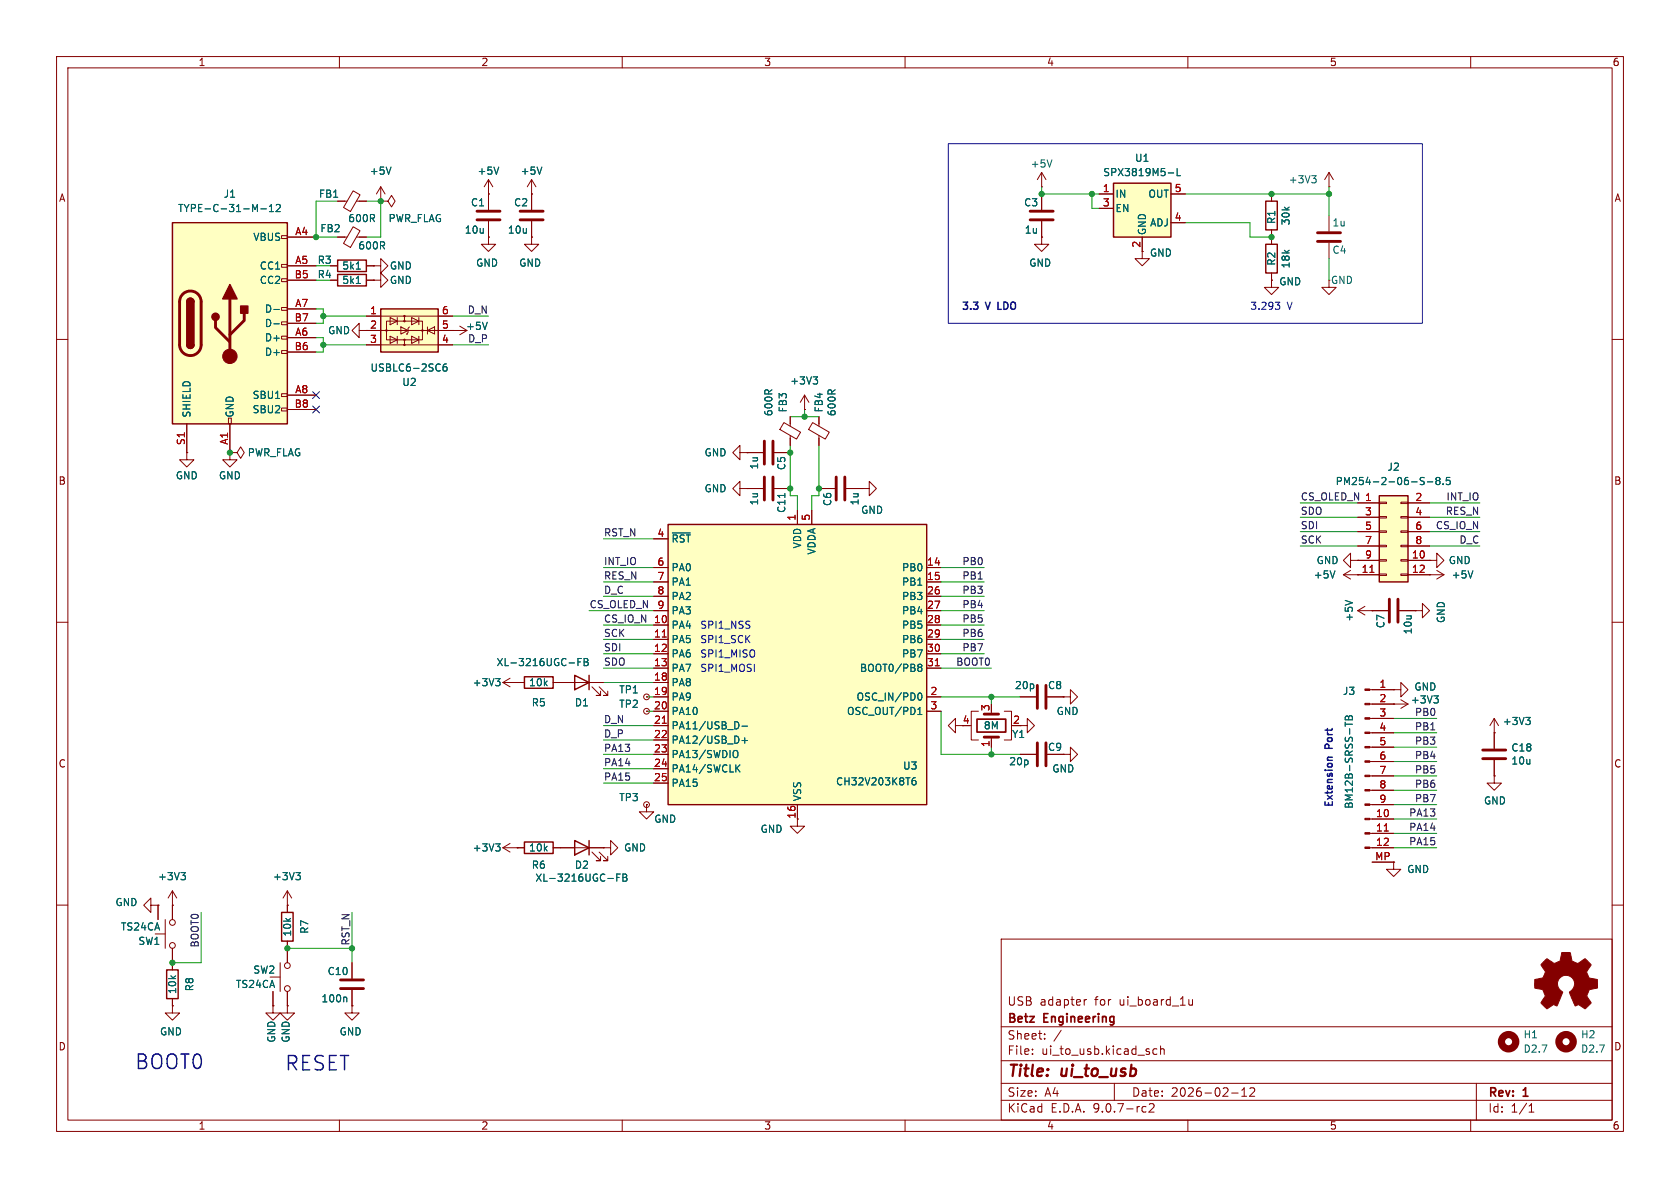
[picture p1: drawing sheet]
<svg xmlns="http://www.w3.org/2000/svg" width="297mm" height="210mm" viewBox="0 0 297 210" stroke-linecap="round" stroke-linejoin="round" font-family="sans-serif">
<g fill="none" stroke="#840000" stroke-width=".18">
<path d="M10 10h277v190h-277zM12 12h273v186h-273zM60 10v2M110 10v2M160 10v2M210 10v2M260 10v2M10 60h2M285 60h2M10 110h2M285 110h2M10 160h2"/>
<path d="M177 166h108v32h-108zM191.7 176.7v1M192.1 176.7l-.3 .1-.1 .2M210.8 176.7v1M210.8 177.6l-.2 .1-.4-.1M285 160h2M60 198v2M110 198v2M160 198v2M177 194.5h108M177 191.5h108M177 187.5h108"/>
<path d="M177 181.5h108M182.5 186.3v.1M182.5 185.5v.1M184.7 183.6v.1M184.7 182.8v.1M187.6 182.1l-1.3 2M197 191.5v3M202.2 195.6l.4 .1M202.6 196.5l-.4 .1M203.2 195.2l.5-.1 .3 .1v.3l-.9 1.1h.9M204.5 185.5l-.4-.1-.3 .3v.4l.2 .2h.5M205.2 185.5l.2-.1 .3 .1 .1 .9"/>
<path d="M205.2 184.9v1.5M210 198v2M217.7 193.2h1.2M219.5 193.8h.9M219.5 192.7l.5-.4v1.5M221 192.4l.5-.1 .2 .1 .1 .3-.9 1.1h.9M260 198v2M261 191.5v6.5M270.3 196.6h.9M270.3 195.5l.4-.4v1.5"/>
</g>
<path d="M118.1 92.7h45.7v49.5h-45.7z" fill="#ffffc2"/>
<path d="M59.7 48.5h5.1v2h-5.1zM59.7 46h5.1v2h-5.1zM118.1 92.7h45.7v49.5h-45.7z" fill="none" stroke="#840000" stroke-width=".25"/>
<g fill="none" stroke="#840000" stroke-width=".18">
<path d="M59.7 35.6h1.6M62.4 33.7l1.3 .7-1.7 3-1.3-.7zM63 35.6h1.8M67.3 35.6h.1M67.3 35.6h1.3l.6-1.1 .6 1.1-.6 1-.6-1M67.3 33l-.8 1.3M67.3 33l.8 1.3M67.3 33v2.6M58.4 49.5h1.3M58.4 47h1.3M59.7 41.9h1.6M62.4 40.1l1.3 .7-1.7 2.9-1.3-.7z"/>
<path d="M63 41.9h1.8M64.8 49.5h1.2M64.8 47h1.2M66 47h1.3v-1.3l1.3 1.3-1.3 1.3v-1.3M66 47h.1M66 49.5h1.3v-1.2l1.3 1.2-1.3 1.3v-1.3M66 49.5h.1M138.6 74.7l2.9 1.7-.7 1.2-2.9-1.7zM139.7 73.7v1.6M139.7 77v1.7M142.2 72.4h.1M142.2 69.9l-.7 1.2"/>
<path d="M142.2 69.9l.8 1.2M142.2 69.9v2.5M143.7 74.7l2.9 1.7-.7 1.2-2.9-1.7zM144.8 73.7v1.6M144.8 77v1.7M115.6 95.3h2.5M132.1 80h2.8M136.9 80h2.8M141 90.2v2.5M143.5 90.2v2.5M144.8 86.4h2.8M149.6 86.4h2.8"/>
<path d="M152.4 86.4h1.3v-1.3l1.2 1.3-1.2 1.2v-1.2M152.4 86.4h.1M115.6 100.3h2.5M115.6 102.9h2.5M115.6 105.4h2.5M115.6 108h2.5M115.6 110.5h2.5M115.6 113h2.5M115.6 115.6h2.5M115.6 118.1h2.5M163.8 100.3h2.6M163.8 102.9h2.6"/>
<path d="M163.8 105.4h2.6M163.8 108h2.6M163.8 110.5h2.6M163.8 113h2.6M163.8 115.6h2.6M163.8 118.1h2.6M115.6 120.7h2.5M115.6 123.2h2.5M115.6 125.7h2.5M115.6 128.3h2.5M115.6 130.8h2.5M115.6 133.4h2.5"/>
<path d="M115.6 135.9h2.5M115.6 138.4h2.5M163.8 123.2h2.6M163.8 125.7h2.6M168.9 128.3v1.2l-1.3-1.2 1.3-1.3v1.3h1.3M171.4 128.3h.3M173 125.7h-1.3v5.1h1.3M175.3 130.3v1.8M177.5 125.7h1.3v5.1h-1.3M141 142.2v3.9h1.2l-1.2 1.2-1.3-1.2h1.3"/>
</g>
<g fill="none" stroke="#006464" stroke-width=".18">
<path d="M69.1 29.5l-.4 1.3M63 50.1h.7M63 47.6h.7M143.8 66.6h.7l-.4 .5M144.3 67.1l.2 .2v.3l-.2 .3M118.8 94.2h3.2M162.3 117.7l.2 .3M162.3 117.7l.2-.3 .4 .1 .1 .2-.3 .3M162.5 118h.2M162.5 118l-.2 .2M162.7 118l.3 .2-.1 .4-.4 .1-.2-.3M129.9 132.7a.43 .43 0 0 1 .6 .4v.4a.43 .43 0 0 1-.6 .4"/>
<path d="M130.3 135.7l.5 .8M130.4 127.6l.2 .5-.2 .7M130.8 135.2l-.7 .7M131.2 128.4h.9M131.2 130.9h.9M131.7 130.4v1M161.8 137.5h-.3a.86 .86 0 0 0 0 1.3l.4-.2 .1-.4-.3-.2h-.2l-.3 .2M162.3 126.3h.7M162.4 122.6l.2-.1a.68 .68 0 0 1 .4 .6 .68 .68 0 0 1-.4 .7l-.2-.2M162.4 125.3l.2-.3v1.3"/>
</g>
<path d="M117.1 112.6h.7M165.3 117.7h.8M117.1 127.9h.7" fill="none" stroke="#a90000" stroke-width=".18"/>
<path d="M135.1 78v4M136.7 78v4M147.8 84.3v4.1M149.4 84.3v4.1M174 130.3h2.5M174 126.2h2.5" fill="none" stroke="#840000" stroke-width=".51"/>
<path d="M172.7 127.1h5.1v2.3h-5.1z" fill="none" stroke="#840000" stroke-width=".3"/>
<path d="M67.3 54.6h10.2v7.6h-10.2z" fill="#ffffc2"/>
<g fill="none" stroke="#840000" stroke-width=".18">
<path d="M86.4 34.3h.1M86.4 31.8v5.3M86.4 39.1v2.8M86.4 31.8l-.8 1.2M86.4 31.8l.7 1.2M94 34.3h.1M94 31.8v5.3M94 39.1v2.8M94 31.8l-.8 1.2M94 31.8l.7 1.2M184.1 33h.1M184.1 30.5v2.5"/>
<path d="M184.1 34.3v2.8M184.1 39.1v2.8M184.1 30.5l-.7 1.3M184.1 30.5l.8 1.3M224.8 34.3v1.3M234.9 33h.1M234.9 30.5v2.5M234.9 38.1v2.8M234.9 30.5l-.7 1.3M234.9 30.5l.8 1.3M63.5 58.4v-1.2l-1.3 1.2 1.3 1.3v-1.3h4.8M64.8 55.9h15.2"/>
<path d="M68.3 56.8h6.4v3.3h-6.4zM69 56.1l1.2 .7-1.2 .6zM69 59.4l1.2 .7-1.2 .6zM70.2 56.1v1.3M70.2 59.4v1.3M70.9 57.8l1.2 .6-1.2 .7zM71.5 55.9v.9M71.9 59.1h.1M72.4 57.8l-.3 .2v.8l-.2 .3M72.8 56.1l1.2 .7-1.2 .6zM72.8 59.4l1.2 .7-1.2 .6zM74 56.1v1.3"/>
<path d="M74 59.4v1.3M74.7 58.4h7.8M75.6 58.4l1.2-.6v1.3zM75.6 57.8v1.3M80 58.4h.1M81.3 57.7l1.2 .7M82.5 58.4l-1.2 .8M86.4 41.9v1.3h1.2l-1.2 1.3-1.3-1.3h1.3M86.4 41.9h.1M94 41.9v1.3h1.2l-1.2 1.3-1.3-1.3h1.3M94 41.9h.1M184.1 41.9v1.3h1.3l-1.3 1.3-1.2-1.3h1.2"/>
<path d="M184.1 41.9h.1M201.9 44.5v1.2h1.3l-1.3 1.3-1.2-1.3h1.2M224.8 49.5v1.3h1.3l-1.3 1.3-1.3-1.3h1.3M224.8 49.5h.1M224.8 40.6v2.6M224.8 48.3v1.2M234.9 49.5v1.3h1.3l-1.3 1.3-1.2-1.3h1.2M234.9 42.9v2.8M64.8 61h15.2M71.5 60.1v.7M130.8 80v-1.3l-1.3 1.3 1.3 1.3v-1.3h1.3M130.8 86.4v-1.3l-1.3 1.3 1.3 1.2v-1.2h1.3"/>
<path d="M132.1 80h.1M132.1 86.4h.1M90.2 119.9l-1.3 .8M88.9 120.7h3.8M88.9 120.7l1.3 .7M91.4 120.7h.1M97.8 120.7h8.9M104.6 121.4l1.6 1.5h-.8h.8v-.7M105.9 121.4l1.5 1.5h-.7h.7v-.7M114.3 123.2h.1M114.3 125.7h.1M180.3 123.2h2.8"/>
<path d="M185.2 123.2h2.8M264.2 137.2v1.2h1.2l-1.2 1.3-1.3-1.3h1.3M264.2 137.2h.1M264.2 129.5h.1M264.2 127v5.3M264.2 134.4v2.8M264.2 127l-.8 1.3M264.2 127l.7 1.3"/>
<circle cx="68.3" cy="58.4" r=".13"/>
<circle cx="71.5" cy="55.9" r=".13"/>
<circle cx="71.5" cy="56.8" r=".13"/>
<circle cx="74.7" cy="58.4" r=".13"/>
<circle cx="71.5" cy="61" r=".13"/>
<circle cx="71.5" cy="60.1" r=".13"/>
<circle cx="114.3" cy="125.7" r=".51"/>
<circle cx="114.3" cy="123.2" r=".51"/>
</g>
<g fill="#840000" stroke="#840000" stroke-width=".18">
<path d="M68.3 58.4h6.4z"/>
<path d="M272.9 170l.6-.5 .9 .6a.62 .62 0 0 0 1 0l.2-.1a1.62 1.62 0 0 0 .4-1.4l.1-.2h1.5l.2 .8a.74 .74 0 0 0 .6 .9l.5 .2 1.3-.8 1.1 1-.4 .7a.75 .75 0 0 0-.2 1.2l.2 .5 1.5 .3v1.5l-1.4 .2-.1 .2a1.23 1.23 0 0 0-.3 1.2l.7 1-.1 .1-1 .9-.8-.5a.54 .54 0 0 0-.9 0l-1-2.3a2.33 2.33 0 0 0 .8-2 1.54 1.54 0 0 0-2.5-.7 1.54 1.54 0 0 0 .5 2.6l-1.1 2.4a.69 .69 0 0 0-1.1 .2l-.6 .3-1.1-1 .8-1.2-.2-.6a.71 .71 0 0 0-.9-.7l-.8-.2v-1.4l.5-.1a1.11 1.11 0 0 0 1.2-.7 .72 .72 0 0 0-.2-1.2l-.4-.7z"/>
</g>
<path d="M223.8 35.6h2v5h-2zM67.3 54.6h10.2v7.6h-10.2zM223.8 43.2h2v5.1h-2zM92.7 119.6h5.1v2.1h-5.1zM101.6 119.4l2.5 1.3-2.5 1.2zM104.1 119.4v2.5" fill="none" stroke="#840000" stroke-width=".25"/>
<g fill="none" stroke="#006464" stroke-width=".18">
<path d="M88.2 29.5l-.4 1.3M95.8 29.5l-.4 1.3M186 28.3l-.5 1.2M231.9 31.1h.8l-.4 .4M232.4 31.5l.3 .3v.3l-.3 .2M86.1 57l-.4 1.2M78.9 64.3l-.3 .1a.86 .86 0 0 0 0 1.2l.4-.1v-.4l-.2-.3h-.2l-.3 .3M87.6 120h.8l-.4 .4M102.2 117h.4M102.8 116.4h-.6v1.3M103.3 117h.4M103.3 116.4h.4l.2 .2-.2 .4 .2 .1 .1 .3-.2 .3h-.5z"/>
<path d="M88.2 120.4l.2 .3v.3l-.2 .2M269.7 126.8h.8l-.4 .5M270.3 127.3l.2 .2v.3l-.2 .3"/>
</g>
<path d="M84.3 38.9h4.1M84.3 37.3h4.1M91.9 38.9h4.1M91.9 37.3h4.1M182.1 38.9h4.1M182.1 37.3h4.1M232.9 41.1h4.1M232.9 42.7h4.1M183.4 121.2v4M184.9 121.2v4M262.1 132.6h4.1M262.1 134.1h4.1" fill="none" stroke="#840000" stroke-width=".51"/>
<g fill="none" stroke="#840000" stroke-width="1.3">
<circle cx="266.7" cy="184.1" r="1.27"/>
<circle cx="276.9" cy="184.1" r="1.27"/>
</g>
<path d="M196.8 32.4h10.2v9.5h-10.2z" fill="#ffffc2"/>
<path d="M196.8 32.4h10.2v9.5h-10.2z" fill="none" stroke="#840000" stroke-width=".25"/>
<g fill="none" stroke="#840000" stroke-width=".18">
<path d="M194.3 34.3h2.5M194.3 36.8h2.5M207 34.3h2.5M207 39.4h2.5M201.9 41.9v2.6M132.1 86.4h2.8M136.9 86.4h2.8M238.8 99.1v-1.3l-1.3 1.3 1.3 1.2v-1.2h1.2M240 99.1h.1M252.7 99.1h1.3v-1.3l1.3 1.3-1.3 1.2v-1.2M252.7 99.1h.1M237.5 101.6h2.5"/>
<path d="M237.5 101.6l1.3 .8M238.8 100.8l-1.3 .8M240 101.6h.1M240 108h5.4M240 108l1.3 .7M241.3 107.2l-1.3 .8M242.6 108h.1M247.4 108h2.8M250.2 108h1.3v-1.3l1.2 1.3-1.2 1.2v-1.2M250.2 108h.1M252.7 101.6h.1M252.7 101.6h2.6"/>
<path d="M254 100.8l1.3 .8M255.3 101.6l-1.3 .8M180.3 128.3h1.3v1.2l1.3-1.2-1.3-1.3v1.3M180.3 133.4h2.8M188 133.4h1.2v1.2l1.3-1.2-1.3-1.3v1.3M188 123.2h1.2v1.3l1.3-1.3-1.3-1.3v1.3M188 123.2h.1M242.2 121.9h4.2M242.2 124.5h6.7M242.2 127h4.2M242.2 129.5h4.2M242.2 132.1h4.2"/>
<path d="M242.2 134.6h4.2M242.2 137.2h4.2M242.2 139.7h4.2M246.4 121.9h1.2v1.3l1.3-1.3-1.3-1.2v1.2M246.4 121.9h.1M246.4 124.5h.1M247.6 123.7l1.3 .8M248.9 124.5l-1.3 .7M242.2 142.2h4.2M242.2 144.8h4.2M242.2 147.3h4.2M242.2 149.9h4.2"/>
<path d="M242.6 152.4h3.8"/>
</g>
<path d="M206.5 30.6h1M208.1 29.8v1.3h.6M138.8 87.2v.7M236 100.9l-.4 1.3M237.8 106.1l1.3 .5M260.4 100.9l-.4 1.3M237.8 127.7v.7M237.8 128h1.3M237.9 126.7l.3-.1 .2 .2 .1-.2 .3-.1 .3 .3v.4h-1.3zM238.4 126.8v.4M253.5 123h.8l-.5 .5M254 123.5l.3 .2v.3l-.3 .3" fill="none" stroke="#006464" stroke-width=".18"/>
<path d="M135.1 84.3v4.1M136.7 84.3v4.1M245.6 105.9v4.1M247.1 105.9v4.1M183.4 131.3v4.1M184.9 131.3v4.1" fill="none" stroke="#840000" stroke-width=".51"/>
<g fill="#840000" stroke="#840000" stroke-width=".18">
<path d="M241.3 121.8h.9v.2h-.9z"/>
<path d="M241.3 124.3h.9v.3h-.9z"/>
<path d="M241.3 126.9h.9v.2h-.9z"/>
<path d="M241.3 129.4h.9v.3h-.9z"/>
<path d="M241.3 132h.9v.2h-.9z"/>
<path d="M241.3 134.5h.9v.2h-.9z"/>
<path d="M241.3 137h.9v.3h-.9z"/>
<path d="M241.3 139.6h.9v.2h-.9z"/>
<path d="M241.3 142.1h.9v.3h-.9z"/>
<path d="M241.3 144.7h.9v.2h-.9z"/>
<path d="M241.3 147.2h.9v.2h-.9z"/>
<path d="M241.3 149.7h.9v.3h-.9z"/>
</g>
<path d="M244.7 146.9h.7" fill="none" stroke="#a90000" stroke-width=".18"/>
<path d="M243.8 87.6h5.1v15.3h-5.1z" fill="#ffffc2"/>
<path d="M243.8 87.6h5.1v15.3h-5.1z" fill="none" stroke="#840000" stroke-width=".25"/>
<g fill="none" stroke="#840000" stroke-width=".18">
<path d="M40.6 80h1.3l.6-1 .7 1-.7 1-.6-1M40.6 80h.1M240 88.9h3.8M240 91.4h3.8M240 94h3.8M240 96.5h3.8M240 99.1h3.8M243.8 88.8h1.3v.2h-1.3zM243.8 91.3h1.3v.3h-1.3zM243.8 93.9h1.3v.2h-1.3zM243.8 96.4h1.3v.2h-1.3zM243.8 98.9h1.3v.3h-1.3z"/>
<path d="M247.6 88.8h1.3v.2h-1.3zM247.6 91.3h1.3v.3h-1.3zM247.6 93.9h1.3v.2h-1.3zM247.6 96.4h1.3v.2h-1.3zM247.6 98.9h1.3v.3h-1.3zM248.9 88.9h3.8M248.9 91.4h3.8M248.9 94h3.8M248.9 96.5h3.8M248.9 99.1h3.8M240 101.6h3.8M243.8 101.5h1.3v.2h-1.3z"/>
<path d="M247.6 101.5h1.3v.2h-1.3zM248.9 101.6h3.8M88.9 149.9l1.3 .7M88.9 149.9h2.5M90.2 149.1l-1.3 .8M91.4 149.9h.1M246.4 152.4v1.3h-1.3l1.3 1.2 1.2-1.2h-1.2M246.4 152.4h.1M48.3 177.8v1.3h1.2l-1.2 1.2-1.3-1.2h1.3M48.3 177.8h.1M50.8 177.8v1.3h1.3l-1.3 1.2-1.3-1.2h1.3M50.8 177.8h.1"/>
<path d="M62.2 177.8v1.3h1.3l-1.3 1.2-1.2-1.2h1.2M62.2 177.8h.1M62.2 170.2v2.8M62.2 175v2.8"/>
</g>
<path d="M242.2 101.2h.7" fill="none" stroke="#a90000" stroke-width=".18"/>
<path d="M251.1 84.8l.7 .5-.2 .4-.5-.1M251.8 84.5l-.5-.1-.2 .2M252.3 85.2h1M254.1 84.9l-.3 .3 .1 .3 .2 .2 .4-.1 .1-.2v-.2l-.3-.3M254.1 84.9l-.3-.2 .3-.3h.2l.3 .2-.3 .3M254.1 84.9h.2M255.1 85.5v.2M256.3 84.4h-.6v.6l.1-.1h.5l.1 .2-.1 .4-.2 .2-.4-.2M87.6 149.2h.8l-.4 .5M88.2 149.7l.2 .2v.3l-.2 .2M61.1 176.3l.2 .1v.7" fill="none" stroke="#006464" stroke-width=".18"/>
<path d="M60.2 174.8h4.1M60.2 173.2h4.1" fill="none" stroke="#840000" stroke-width=".51"/>
<path d="M30.5 39.4h20.3v35.5h-20.3z" fill="#ffffc2"/>
<g fill="none" stroke="#840000" stroke-width=".18">
<path d="M59.7 35.6h1.3M63.5 35.6h1.3M67.3 35.6h.1M86.4 34.3h.1M86.4 34.3v2.8M86.4 39.1v2.8M94 34.3h.1M94 34.3v2.8M94 39.1v2.8M184.1 34.3v2.8M184.1 39.1v2.8M194.3 34.3h2.5"/>
<path d="M194.3 36.8h2.5M207 34.3h2.5M207 39.4h2.5M224.8 34.3v1.3M49.8 41.7h1v.5h-1zM49.8 46.7h1v.5h-1zM49.8 49.3h1v.5h-1zM49.8 54.4h1v.5h-1zM49.8 56.9h1v.5h-1zM49.8 59.4h1v.5h-1zM50.8 41.9h5.1M50.8 47h5.1"/>
<path d="M50.8 49.5h5.1M50.8 54.6h5.1M50.8 57.2h5.1M50.8 59.7h5.1M58.4 47h1.3M58.4 49.5h1.3M59.7 41.9h1.3M63.5 41.9h1.3M64.8 47h1.2M64.8 49.5h1.2M64.8 55.9h2.5M64.8 58.4h2.5"/>
<path d="M66 49.5h.1M66 47h.1M77.5 55.9h2.5M77.5 58.4h2.5M80 58.4h.1M86.4 41.9h.1M94 41.9h.1M184.1 41.9h.1M201.9 41.9v2.6M224.8 49.5h.1M224.8 40.6v2.6M224.8 48.3v1.2"/>
<path d="M33 74.9v5.1M40.4 73.9h.5v1h-.5zM40.6 74.9v5.1M49.8 62h1v.5h-1zM49.8 69.6h1v.5h-1zM49.8 72.1h1v.5h-1zM50.8 62.2h5.1M50.8 69.9h5.1M50.8 72.4h5.1M64.8 61h2.5M77.5 61h2.5M139.7 73.7v1.2"/>
<path d="M139.7 77.5v1.2M142.2 72.4h.1M144.8 73.7v1.2M144.8 77.5v1.2M33 80v1.3h1.3l-1.3 1.3-1.3-1.3h1.3M33 80h.1M40.6 80v1.3h1.3l-1.3 1.3-1.2-1.3h1.2M40.6 80h.1M115.6 95.3h2.5M132.1 80h.1M132.1 86.4h.1M132.1 86.4h2.8"/>
<path d="M132.1 80h2.8M136.9 86.4h2.8M136.9 80h2.8M141 90.2v2.5M143.5 90.2v2.5M144.8 86.4h2.8M149.6 86.4h2.8M152.4 86.4h.1M240 99.1h.1M240 88.9h3.8M240 91.4h3.8M240 94h3.8"/>
<path d="M240 96.5h3.8M240 99.1h3.8M248.9 88.9h3.8M248.9 91.4h3.8M248.9 94h3.8M248.9 96.5h3.8M248.9 99.1h3.8M252.7 99.1h.1M115.6 100.3h2.5M115.6 102.9h2.5M115.6 105.4h2.5M115.6 108h2.5"/>
<path d="M115.6 110.5h2.5M115.6 113h2.5M115.6 115.6h2.5M115.6 118.1h2.5M163.8 100.3h2.6M163.8 102.9h2.6M163.8 105.4h2.6M163.8 108h2.6M163.8 110.5h2.6M163.8 113h2.6M163.8 115.6h2.6M163.8 118.1h2.6"/>
<path d="M240 101.6h.1M240 101.6h3.8M242.6 108h.1M242.6 108h2.8M247.4 108h2.8M248.9 101.6h3.8M250.2 108h.1M252.7 101.6h.1M91.4 120.7h.1M91.4 120.7h1.3M97.8 120.7h3.8M104.1 120.7h2.6"/>
<path d="M114.3 123.2h.1M114.3 125.7h.1M115.6 120.7h2.5M115.6 123.2h2.5M115.6 125.7h2.5M115.6 128.3h2.5M115.6 130.8h2.5M115.6 133.4h2.5M115.6 135.9h2.5M115.6 138.4h2.5M163.8 123.2h2.6M163.8 125.7h2.6"/>
<path d="M175.3 130.8v1.3M180.3 123.2h2.8M180.3 133.4h2.8M185.2 123.2h2.8M188 123.2h.1M242.6 121.9h3.8M242.6 124.5h3.8M242.6 127h3.8M242.6 129.5h3.8M242.6 132.1h3.8M242.6 134.6h3.8M242.6 137.2h3.8"/>
<path d="M242.6 139.7h3.8M246.4 121.9h.1M246.4 124.5h.1M264.2 129.5h.1M264.2 137.2h.1M264.2 129.5v2.8M264.2 134.4v2.8M30.5 157.5l-.8 1.3M30.5 157.5l.7 1.3M30.5 157.5v5.1M50.8 157.5v3.8M50.8 157.5l-.8 1.3"/>
<path d="M50.8 157.5l.8 1.3M91.4 149.9h.1M91.4 149.9h1.3M97.8 149.9h8.9M104.6 150.6l1.6 1.5h-.8h.8v-.7M105.9 150.6l1.5 1.5h-.7h.7v-.7M106.7 149.9h1.2v1.2l1.3-1.2-1.3-1.3v1.3M106.7 149.9h.1M114.3 142.2v1.3h-1.3l1.3 1.3 1.3-1.3h-1.3M114.3 142.2h.1M141 142.2v2.6M242.6 149.9h3.8"/>
<path d="M242.6 142.2h3.8M242.6 144.8h3.8M242.6 147.3h3.8M242.6 152.4h3.8M246.4 152.4h.1M26.7 160v-1.2l-1.3 1.2 1.3 1.3v-1.3h1.2M27.4 165.1h1.8M27.9 160h.1M27.9 160v2.6M29.2 162.6v5M30.5 160h.1M30.5 177.8v1.3h1.2l-1.2 1.2-1.3-1.2h1.3"/>
<path d="M30.5 177.8h.1M30.5 167.6v3.9M30.5 176.5v1.3M47.8 172.7h1.7M48.3 177.8h.1M48.3 175.3v2.5M49.5 170.2v5.1M50.8 160h.1M50.8 177.8h.1M50.8 166.4v3.8M50.8 175.3v2.5M62.2 177.8h.1"/>
<path d="M62.2 170.2v2.8M62.2 175v2.8"/>
<circle cx="114.3" cy="142.2" r=".51"/>
<circle cx="30.5" cy="163.1" r=".51"/>
<circle cx="30.5" cy="167.1" r=".51"/>
<circle cx="50.8" cy="170.7" r=".51"/>
<circle cx="50.8" cy="174.8" r=".51"/>
</g>
<path d="M30.5 39.4h20.3v35.5h-20.3zM33 53.3a.64 .64 0 0 1 .7-.6 .64 .64 0 0 1 .6 .6M33 61a.64 .64 0 0 0 .7 .6 .64 .64 0 0 0 .6-.6M92.7 148.8h5.1v2.1h-5.1zM101.6 148.6l2.5 1.3-2.5 1.2zM104.1 148.6v2.5M29.5 171.5h2v5h-2zM49.8 161.3h2v5.1h-2z" fill="none" stroke="#840000" stroke-width=".25"/>
<path d="M32.3 52a1.9 1.9 0 0 1 2.1-.4 1.9 1.9 0 0 1 1.2 1.7v7.7a1.91 1.91 0 0 1-1.9 1.9 1.91 1.91 0 0 1-2-1.9l.1-7.8 .1-.6zM38.1 56.6v1.3l2.5 2.6M40.6 52.8v10.2M43.2 55.4v1.2l-2.6 2.6" fill="none" stroke="#840000" stroke-width=".51"/>
<g fill="#840000" stroke="#840000" stroke-width=".25">
<path d="M33 53.3h1.3v7.7h-1.3z"/>
<path d="M33.2 52.9a.64 .64 0 0 1 .7-.1 .64 .64 0 0 1 .4 .5h-1.3z"/>
<path d="M33 61h1.3a.64 .64 0 0 1-.6 .6 .64 .64 0 0 1-.7-.6z"/>
<path d="M40.6 50.3l1.3 2.5h-2.5z"/>
<path d="M42.5 54.1h1.3v1.3h-1.3z"/>
<circle cx="38.1" cy="56" r=".63"/>
</g>
<circle cx="40.6" cy="63" r="1.27" fill="#840000" stroke="#840000" stroke-width=".18"/>
<g fill="none" stroke="#006464" stroke-width=".18">
<path d="M46.1 36.9h1M47.6 37.4h.8M47.6 36.5l.4-.4v1.3M48.8 36.3l.5-.2 .3 .4-.8 .9h.8M69.1 29.5l-.4 1.3M88.2 29.5l-.4 1.3M95.8 29.5l-.4 1.3M206.5 30.6h1M208.1 29.8v1.3h.6M48.4 54.7h1M48.4 57.2h1M63 50.1h.7"/>
<path d="M63 47.6h.7M86.1 57l-.4 1.2M78.9 64.3l-.3 .1a.86 .86 0 0 0 0 1.2l.4-.1v-.4l-.2-.3h-.2l-.3 .3M143.8 66.6h.7l-.4 .5M144.3 67.1l.2 .2v.3l-.2 .3M118.8 94.2h3.2M138.8 87.2v.7M251.1 84.8l.7 .5-.2 .4-.5-.1M251.8 84.5l-.5-.1-.2 .2M252.3 85.2h1M254.1 84.9l-.3 .3 .1 .3 .2 .2 .4-.1 .1-.2v-.2l-.3-.3M254.1 84.9l-.3-.2 .3-.3h.2l.3 .2-.3 .3"/>
<path d="M254.1 84.9h.2M255.1 85.5v.2M256.3 84.4h-.6v.6l.1-.1h.5l.1 .2-.1 .4-.2 .2-.4-.2M87.6 120h.8l-.4 .4M102.2 117h.4M102.8 116.4h-.6v1.3M103.3 117h.4M103.3 116.4h.4l.2 .2-.2 .4 .2 .1 .1 .3-.2 .3h-.5zM162.3 117.7l.2 .3M162.3 117.7l.2-.3 .4 .1 .1 .2-.3 .3M162.5 118h.2M162.5 118l-.2 .2"/>
<path d="M162.7 118l.3 .2-.1 .4-.4 .1-.2-.3M236 100.9l-.4 1.3M237.8 106.1l1.3 .5M260.4 100.9l-.4 1.3M88.2 120.4l.2 .3v.3l-.2 .2M129.9 132.7a.43 .43 0 0 1 .6 .4v.4a.43 .43 0 0 1-.6 .4M130.3 135.7l.5 .8M130.4 127.6l.2 .5-.2 .7M130.8 135.2l-.7 .7M131.2 128.4h.9M131.2 130.9h.9M131.7 130.4v1"/>
<path d="M161.8 137.5h-.3a.86 .86 0 0 0 0 1.3l.4-.2 .1-.4-.3-.2h-.2l-.3 .2M162.3 126.3h.7M162.4 122.6l.2-.1a.68 .68 0 0 1 .4 .6 .68 .68 0 0 1-.4 .7l-.2-.2M162.4 125.3l.2-.3v1.3M237.8 127.7v.7M237.8 128h1.3M237.9 126.7l.3-.1 .2 .2 .1-.2 .3-.1 .3 .3v.4h-1.3zM238.4 126.8v.4M253.5 123h.8l-.5 .5M254 123.5l.3 .2v.3l-.3 .3M269.7 126.8h.8l-.4 .5M270.3 127.3l.2 .2v.3l-.2 .3"/>
<path d="M32 154.2h.8l-.4 .5M32.5 154.7l.3 .3v.3l-.3 .2M52.3 154.2h.8l-.4 .5M52.9 154.7l.2 .3v.3l-.2 .2M87.6 149.2h.8l-.4 .5M88.2 149.7l.2 .2v.3l-.2 .2M109 155.1h.5M109.6 154.5h-.6v1.3M110.1 155.1h.5M110.1 154.5h.5l.2 .2-.2 .4 .2 .1 .1 .3-.3 .3h-.5zM61.1 176.3l.2 .1v.7"/>
</g>
<g fill="none" stroke="#009600" stroke-width=".18">
<path d="M59.7 35.6h-3.8v6.3h3.8M64.8 35.6h2.5v6.3h-2.5M184.1 33v1.3h10.2M193 34.3v2.5h1.3M209.5 39.4h11.5v2.5h3.8M209.5 34.3h25.4M234.9 33v5.1M55.9 59.7h1.2v2.5h-1.2M55.9 54.6h1.2v2.6h-1.2M57.1 55.9h7.7M80 55.9h6.4M234.9 45.7v3.8"/>
<path d="M57.1 61h7.7M80 61h6.4M139.7 78.7v8.9h1.3v2.6M139.7 73.7h5.1M142.2 72.4v1.3M144.8 78.7v8.9h-1.3v2.6M106.7 95.3h8.9M229.9 94h10.1M229.9 88.9h10.1M229.9 96.5h10.1M229.9 91.4h10.1M252.7 94h8.9"/>
<path d="M252.7 88.9h8.9M252.7 96.5h8.9M252.7 91.4h8.9M104.1 108h11.5M106.7 115.6h8.9M106.7 113h8.9M106.7 110.5h8.9M106.7 118.1h8.9M106.7 102.9h8.9M106.7 105.4h8.9M106.7 100.3h8.9M166.4 108h7.6"/>
<path d="M166.4 115.6h7.6M166.4 113h7.6M166.4 110.5h7.6M166.4 118.1h8.9M166.4 102.9h7.6M166.4 105.4h7.6M166.4 100.3h7.6M106.7 133.4h8.9M106.7 135.9h8.9M106.7 138.4h8.9M106.7 130.8h8.9M106.7 128.3h8.9"/>
<path d="M106.7 120.7h8.9M114.3 125.7h1.3M114.3 123.2h1.3M166.4 125.7v7.7h13.9M166.4 123.2h13.9M175.3 123.2v1.3M175.3 132.1v1.3M246.4 129.5h7.6M246.4 132.1h7.6M246.4 127h7.6M246.4 137.2h7.6M246.4 139.7h7.6"/>
<path d="M246.4 134.6h7.6M246.4 147.3h7.6M246.4 149.9h7.6M246.4 142.2h7.6M246.4 144.8h7.6M35.6 161.3v8.9h-5.1M50.8 167.6h11.4M62.2 161.3v8.9"/>
</g>
<path d="M55.3 69.2l1.2 1.3M55.3 71.8l1.2 1.2M56.5 69.2l-1.2 1.3M56.5 71.8l-1.2 1.2" fill="none" stroke="#000084" stroke-width=".18"/>
<path d="M176.4 53.4v1.3h.6M235.5 133.9h-.6l-.2 .1" fill="none" stroke="#0000c2" stroke-width=".25"/>
<path d="M167.6 25.4h83.9v31.8h-83.9zM225.5 53.4h.7l-.4 .5 .4 .1v.4l-.2 .3h-.4" fill="none" stroke="#0000c2" stroke-width=".18"/>
<path d="M117.1 112.6h.7M165.3 117.7h.8M242.2 101.2h.7M117.1 127.9h.7M244.7 146.9h.7" fill="none" stroke="#a90000" stroke-width=".18"/>
<g fill="#009600" stroke="#009600" stroke-width=".18">
<circle cx="30.5" cy="170.2" r=".46"/>
<circle cx="50.8" cy="167.6" r=".46"/>
<circle cx="62.2" cy="167.6" r=".46"/>
<circle cx="57.1" cy="61" r=".46"/>
<circle cx="55.9" cy="41.9" r=".46"/>
<circle cx="40.6" cy="80" r=".46"/>
<circle cx="57.1" cy="55.9" r=".46"/>
<circle cx="67.3" cy="35.6" r=".46"/>
<circle cx="139.7" cy="80" r=".46"/>
<circle cx="175.3" cy="123.2" r=".46"/>
<circle cx="142.2" cy="73.7" r=".46"/>
<circle cx="139.7" cy="86.4" r=".46"/>
<circle cx="144.8" cy="86.4" r=".46"/>
<circle cx="175.3" cy="133.4" r=".46"/>
<circle cx="224.8" cy="41.9" r=".46"/>
<circle cx="193" cy="34.3" r=".46"/>
<circle cx="184.1" cy="34.3" r=".46"/>
<circle cx="224.8" cy="34.3" r=".46"/>
<circle cx="234.9" cy="34.3" r=".46"/>
</g>
<g font-size="3.5" fill="#0000c2">
<text x="23.7" y="189.4">BOOT0</text>
<text x="50.3" y="189.6">RESET</text>
</g>
<g font-size="2.8" fill="#840000">
<text x="178" y="190.9">Title:</text>
<text x="187.7" y="190.9">ui_to_usb</text>
</g>
<g font-size="2.1" fill="#840000">
<text x="178" y="178">USB</text>
<text x="183.8" y="178">adapter</text>
<text x="193.6" y="178">for</text>
<text x="198" y="178">ui_board_1u</text>
<text x="178" y="184">Sheet:</text>
<text x="178" y="181.2">Betz</text>
<text x="184.6" y="181.2">Engineering</text>
<text x="178" y="186.7">File:</text>
<text x="184.1" y="186.7">ui_to_usb.kicad_sch</text>
<text x="178" y="196.9">KiCad</text>
<text x="178" y="194.1">Size:</text>
<text x="184.7" y="194.1">A4</text>
<text x="185.7" y="196.9">E.D.A.</text>
<text x="193.3" y="196.9">9.0.7-rc2</text>
<text x="200" y="194.1">Date:</text>
<text x="207" y="194.1">2026-02-12</text>
<text x="263" y="194.3">Rev:</text>
<text x="263" y="196.9">Id:</text>
<text x="267.1" y="196.9">1/1</text>
<text x="269.4" y="194.3">1</text>
</g>
<g font-size="1.8" fill="#840000">
<text x="35" y="11.9">1</text>
<text x="85" y="11.9">2</text>
<text x="135" y="11.9">3</text>
<text x="185" y="11.9">4</text>
<text x="235" y="11.9">5</text>
<text x="285" y="11.9">6</text>
<text x="10.3" y="35.9">A</text>
<text x="285.3" y="35.9">A</text>
<text x="10.3" y="85.9">B</text>
<text x="285.3" y="85.9">B</text>
<text x="179" y="128">2</text>
<text x="10.3" y="135.9">C</text>
<text x="185.2" y="132.9">C9</text>
<text x="285.3" y="135.9">C</text>
<text x="10.3" y="185.9">D</text>
<text x="285.3" y="185.9">D</text>
<text x="35" y="199.9">1</text>
<text x="85" y="199.9">2</text>
<text x="135" y="199.9">3</text>
<text x="185" y="199.9">4</text>
<text x="235" y="199.9">5</text>
<text x="285" y="199.9">6</text>
</g>
<g font-size="1.8" fill="#006464">
<text x="182.1" y="29.8">+5V</text>
<text x="200.6" y="28.8">U1</text>
<text x="39.4" y="35.2">J1</text>
<text x="56.3" y="35.2">FB1</text>
<text x="65.3" y="31.1">+5V</text>
<text x="84.3" y="31.1">+5V</text>
<text x="91.9" y="31.1">+5V</text>
<text x="194.9" y="31.3">SPX3819M5-L</text>
<text x="197.1" y="35.2">IN</text>
<text x="202.9" y="35.2">OUT</text>
<text x="227.7" y="32.6">+3V3</text>
<text x="31.4" y="37.7">TYPE-C-31-M-12</text>
<text x="56.5" y="41.2">FB2</text>
<text x="61.5" y="39.5">600R</text>
<text x="68.6" y="39.5">PWR_FLAG</text>
<text x="82.1" y="41.5">10u</text>
<text x="83.2" y="36.7">C1</text>
<text x="89.7" y="41.5">10u</text>
<text x="90.8" y="36.7">C2</text>
<text x="180.9" y="36.7">C3</text>
<text x="181.1" y="41.5">1u</text>
<text x="197.1" y="37.7">EN</text>
<text x="202.8" y="41.7" transform="rotate(-90 202.8 41.7)">GND</text>
<text x="203.2" y="40.2">ADJ</text>
<text x="225.7" y="39.7" transform="rotate(-90 225.7 39.7)">R1</text>
<text x="228.2" y="39.9" transform="rotate(-90 228.2 39.9)">30k</text>
<text x="235.5" y="40.2">1u</text>
<text x="44.7" y="42.8">VBUS</text>
<text x="45.8" y="47.9">CC1</text>
<text x="56.1" y="46.8">R3</text>
<text x="60.4" y="47.9">5k1</text>
<text x="63.2" y="44.3">600R</text>
<text x="68.8" y="47.9">GND</text>
<text x="84.1" y="47.3">GND</text>
<text x="91.7" y="47.3">GND</text>
<text x="181.9" y="47.3">GND</text>
<text x="203.2" y="45.6">GND</text>
<text x="225.7" y="47.1" transform="rotate(-90 225.7 47.1)">R2</text>
<text x="228.2" y="47.5" transform="rotate(-90 228.2 47.5)">18k</text>
<text x="235.5" y="45.1">C4</text>
<text x="45.8" y="50.4">CC2</text>
<text x="56.1" y="49.4">R4</text>
<text x="60.4" y="50.4">5k1</text>
<text x="68.8" y="50.4">GND</text>
<text x="226.1" y="50.6">GND</text>
<text x="235.2" y="50.4">GND</text>
<text x="46.7" y="55.5">D-</text>
<text x="46.7" y="58">D-</text>
<text x="57.9" y="59.3">GND</text>
<text x="82.3" y="58.5">+5V</text>
<text x="46.7" y="60.6">D+</text>
<text x="46.7" y="63.1">D+</text>
<text x="65.4" y="65.9">USBLC6-2SC6</text>
<text x="44.6" y="70.7">SBU1</text>
<text x="71" y="68.4">U2</text>
<text x="139.6" y="68.2">+3V3</text>
<text x="33.9" y="73.9" transform="rotate(-90 33.9 73.9)">SHIELD</text>
<text x="41.5" y="73.9" transform="rotate(-90 41.5 73.9)">GND</text>
<text x="44.6" y="73.3">SBU2</text>
<text x="136.8" y="73.7" transform="rotate(-90 136.8 73.7)">600R</text>
<text x="139.3" y="73" transform="rotate(-90 139.3 73)">FB3</text>
<text x="145.6" y="73" transform="rotate(-90 145.6 73)">FB4</text>
<text x="147.9" y="73.7" transform="rotate(-90 147.9 73.7)">600R</text>
<text x="43.7" y="80.9">PWR_FLAG</text>
<text x="124.5" y="80.9">GND</text>
<text x="134.2" y="83.1" transform="rotate(-90 134.2 83.1)">1u</text>
<text x="139" y="83.2" transform="rotate(-90 139 83.2)">C5</text>
<text x="245.2" y="83.4">J2</text>
<text x="31" y="84.9">GND</text>
<text x="38.6" y="84.9">GND</text>
<text x="124.5" y="87.2">GND</text>
<text x="134.2" y="89.4" transform="rotate(-90 134.2 89.4)">1u</text>
<text x="147.2" y="89.6" transform="rotate(-90 147.2 89.6)">C6</text>
<text x="152" y="89.4" transform="rotate(-90 152 89.4)">1u</text>
<text x="236" y="86">PM254-2-06-S-8.5</text>
<text x="139" y="90.8" transform="rotate(-90 139 90.8)">C11</text>
<text x="152.1" y="91">GND</text>
<text x="118.6" y="96.1">~{RST}</text>
<text x="118.6" y="101.2">PA0</text>
<text x="141.8" y="97" transform="rotate(-90 141.8 97)">VDD</text>
<text x="144.4" y="98.1" transform="rotate(-90 144.4 98.1)">VDDA</text>
<text x="159.4" y="101.2">PB0</text>
<text x="232.7" y="99.9">GND</text>
<text x="256" y="99.9">GND</text>
<text x="118.6" y="103.7">PA1</text>
<text x="118.6" y="106.3">PA2</text>
<text x="159.4" y="103.7">PB1</text>
<text x="159.4" y="106.3">PB3</text>
<text x="232.2" y="102.5">+5V</text>
<text x="256.5" y="102.5">+5V</text>
<text x="118.6" y="108.8">PA3</text>
<text x="118.6" y="111.4">PA4</text>
<text x="118.6" y="113.9">PA5</text>
<text x="159.4" y="108.8">PB4</text>
<text x="159.4" y="111.4">PB5</text>
<text x="159.4" y="113.9">PB6</text>
<text x="239.4" y="110" transform="rotate(-90 239.4 110)">+5V</text>
<text x="245" y="111.2" transform="rotate(-90 245 111.2)">C7</text>
<text x="249.8" y="112.2" transform="rotate(-90 249.8 112.2)">10u</text>
<text x="255.6" y="110.2" transform="rotate(-90 255.6 110.2)">GND</text>
<text x="87.7" y="118">XL-3216UGC-FB</text>
<text x="118.6" y="116.4">PA6</text>
<text x="118.6" y="119">PA7</text>
<text x="151.9" y="119">BOOT0/PB8</text>
<text x="159.4" y="116.4">PB7</text>
<text x="83.5" y="121.5">+3V3</text>
<text x="93.4" y="121.5">10k</text>
<text x="93.9" y="125.1">R5</text>
<text x="101.5" y="125.1">D1</text>
<text x="109.4" y="122.8">TP1</text>
<text x="109.4" y="125.3">TP2</text>
<text x="118.6" y="121.5">PA8</text>
<text x="118.6" y="124.1">PA9</text>
<text x="151.3" y="124.1">OSC_IN/PD0</text>
<text x="179.3" y="122">20p</text>
<text x="185.2" y="122">C8</text>
<text x="237.3" y="123">J3</text>
<text x="249.3" y="124.6">+3V3</text>
<text x="249.9" y="122.3">GND</text>
<text x="118.6" y="126.6">PA10</text>
<text x="118.6" y="129.1">PA11/USB_D-</text>
<text x="118.6" y="131.7">PA12/USB_D+</text>
<text x="149.6" y="126.6">OSC_OUT/PD1</text>
<text x="173.8" y="129.1">8M</text>
<text x="178.8" y="130.7">Y1</text>
<text x="186.7" y="126.6">GND</text>
<text x="265.6" y="128.4">+3V3</text>
<text x="118.6" y="134.2">PA13/SWDIO</text>
<text x="118.6" y="136.8">PA14/SWCLK</text>
<text x="159.6" y="136.2">U3</text>
<text x="178.3" y="135.5">20p</text>
<text x="185.9" y="136.8">GND</text>
<text x="267.1" y="133">C18</text>
<text x="267.1" y="135.4">10u</text>
<text x="109.4" y="141.8">TP3</text>
<text x="118.6" y="139.3">PA15</text>
<text x="141.8" y="141.7" transform="rotate(-90 141.8 141.7)">VSS</text>
<text x="147.7" y="139">CH32V203K8T6</text>
<text x="239.4" y="143.1" transform="rotate(-90 239.4 143.1)">BM12B-SRSS-TB</text>
<text x="262.3" y="142.4">GND</text>
<text x="115.6" y="145.6">GND</text>
<text x="134.4" y="147.4">GND</text>
<text x="27.8" y="155.8">+3V3</text>
<text x="48.2" y="155.8">+3V3</text>
<text x="83.5" y="150.7">+3V3</text>
<text x="93.4" y="150.7">10k</text>
<text x="93.9" y="153.8">R6</text>
<text x="101.5" y="153.8">D2</text>
<text x="110.2" y="150.7">GND</text>
<text x="248.7" y="154.5">GND</text>
<text x="20.3" y="160.4">GND</text>
<text x="94.5" y="156.1">XL-3216UGC-FB</text>
<text x="21.3" y="164.7">TS24CA</text>
<text x="24.4" y="167.2">SW1</text>
<text x="51.7" y="165.7" transform="rotate(-90 51.7 165.7)">10k</text>
<text x="54.7" y="165.2" transform="rotate(-90 54.7 165.2)">R7</text>
<text x="44.7" y="172.3">SW2</text>
<text x="57.8" y="172.6">C10</text>
<text x="31.3" y="175.8" transform="rotate(-90 31.3 175.8)">10k</text>
<text x="34.4" y="175.3" transform="rotate(-90 34.4 175.3)">R8</text>
<text x="41.6" y="174.9">TS24CA</text>
<text x="56.7" y="177.4">100n</text>
<text x="28.2" y="183.2">GND</text>
<text x="48.9" y="184.4" transform="rotate(-90 48.9 184.4)">GND</text>
<text x="51.4" y="184.4" transform="rotate(-90 51.4 184.4)">GND</text>
<text x="59.9" y="183.2">GND</text>
<text x="269.2" y="183.7">H1</text>
<text x="279.4" y="183.7">H2</text>
<text x="269.2" y="186.3">D2.7</text>
<text x="279.4" y="186.3">D2.7</text>
</g>
<g font-size="1.8" fill="#a90000">
<text x="194.9" y="34">1</text>
<text x="207.6" y="34">5</text>
<text x="52.1" y="41.7">A4</text>
<text x="194.9" y="36.6">3</text>
<text x="207.6" y="39.1">4</text>
<text x="52.1" y="46.7">A5</text>
<text x="201.7" y="43.9" transform="rotate(-90 201.7 43.9)">2</text>
<text x="52" y="49.3">B5</text>
<text x="52" y="56.9">B7</text>
<text x="52.1" y="54.4">A7</text>
<text x="52.1" y="59.4">A6</text>
<text x="65.3" y="55.6">1</text>
<text x="65.3" y="58.2">2</text>
<text x="78" y="55.6">6</text>
<text x="78" y="58.2">5</text>
<text x="52" y="62">B6</text>
<text x="65.3" y="60.7">3</text>
<text x="78" y="60.7">4</text>
<text x="52.1" y="69.6">A8</text>
<text x="52" y="72.1">B8</text>
<text x="32.8" y="78.8" transform="rotate(-90 32.8 78.8)">S1</text>
<text x="40.4" y="78.7" transform="rotate(-90 40.4 78.7)">A1</text>
<text x="241.2" y="88.6">1</text>
<text x="250.1" y="88.6">2</text>
<text x="116.1" y="95">4</text>
<text x="140.7" y="92.1" transform="rotate(-90 140.7 92.1)">1</text>
<text x="143.3" y="92.1" transform="rotate(-90 143.3 92.1)">5</text>
<text x="241.2" y="91.2">3</text>
<text x="241.2" y="93.7">5</text>
<text x="250.1" y="91.2">4</text>
<text x="250.1" y="93.7">6</text>
<text x="116.1" y="100.1">6</text>
<text x="163.8" y="100.1">14</text>
<text x="240.6" y="101.3">11</text>
<text x="241.2" y="96.3">7</text>
<text x="241.2" y="98.8">9</text>
<text x="249.5" y="98.8">10</text>
<text x="249.5" y="101.3">12</text>
<text x="250.1" y="96.3">8</text>
<text x="116.1" y="102.6">7</text>
<text x="116.1" y="105.2">8</text>
<text x="116.1" y="107.7">9</text>
<text x="163.8" y="102.6">15</text>
<text x="163.8" y="105.2">26</text>
<text x="163.8" y="107.7">27</text>
<text x="115.5" y="110.2">10</text>
<text x="115.5" y="112.8">11</text>
<text x="163.8" y="110.2">28</text>
<text x="163.8" y="112.8">29</text>
<text x="115.5" y="115.3">12</text>
<text x="115.5" y="117.9">13</text>
<text x="163.8" y="115.3">30</text>
<text x="163.8" y="117.9">31</text>
<text x="115.5" y="120.4">18</text>
<text x="115.5" y="122.9">19</text>
<text x="115.5" y="125.5">20</text>
<text x="164.4" y="122.9">2</text>
<text x="164.4" y="125.5">3</text>
<text x="175" y="125.8" transform="rotate(-90 175 125.8)">3</text>
<text x="243.8" y="121.7">1</text>
<text x="243.8" y="124.2">2</text>
<text x="115.5" y="128">21</text>
<text x="115.5" y="130.6">22</text>
<text x="170.1" y="128">4</text>
<text x="243.8" y="126.7">3</text>
<text x="243.8" y="129.3">4</text>
<text x="243.8" y="131.8">5</text>
<text x="115.5" y="133.1">23</text>
<text x="115.5" y="135.6">24</text>
<text x="175" y="132.2" transform="rotate(-90 175 132.2)">1</text>
<text x="243.8" y="134.4">6</text>
<text x="243.8" y="136.9">7</text>
<text x="115.5" y="138.2">25</text>
<text x="243.8" y="139.4">8</text>
<text x="243.8" y="142">9</text>
<text x="140.7" y="144.8" transform="rotate(-90 140.7 144.8)">16</text>
<text x="243.2" y="144.5">10</text>
<text x="243.2" y="147.1">11</text>
<text x="243.2" y="149.6">12</text>
<text x="243" y="152.1">MP</text>
</g>
<g font-size="1.8" fill="#0f0f0f">
<text x="82.6" y="55.5">D_N</text>
<text x="82.6" y="60.6">D_P</text>
<text x="229.9" y="88.6">CS_OLED_N 1</text>
<text x="255.6" y="88.6">INT_IO</text>
<text x="106.7" y="94.9">RST_N</text>
<text x="229.9" y="91.1">SDO</text>
<text x="229.9" y="93.6">SDI</text>
<text x="253.7" y="93.6">CS_IO_N</text>
<text x="255.5" y="91.1">RES_N</text>
<text x="106.7" y="100">INT_IO</text>
<text x="170" y="100">PB0</text>
<text x="229.9" y="96.2">SCK</text>
<text x="257.9" y="96.2">D_C</text>
<text x="104.1" y="107.6">CS_OLED_N</text>
<text x="106.7" y="102.5">RES_N</text>
<text x="106.7" y="105.1">D_C</text>
<text x="170" y="107.6">PB4</text>
<text x="170" y="105.1">PB3</text>
<text x="170" y="102.5">PB1</text>
<text x="106.7" y="110.1">CS_IO_N</text>
<text x="106.7" y="112.7">SCK</text>
<text x="170" y="112.7">PB6</text>
<text x="170" y="110.1">PB5</text>
<text x="106.7" y="117.8">SDO</text>
<text x="106.7" y="115.2">SDI</text>
<text x="168.9" y="117.8">BOOT0</text>
<text x="170" y="115.2">PB7</text>
<text x="106.7" y="127.9">D_N</text>
<text x="106.7" y="130.5">D_P</text>
<text x="250" y="131.7">PB3</text>
<text x="250" y="126.7">PB0</text>
<text x="250" y="129.2">PB1</text>
<text x="106.7" y="135.5">PA14</text>
<text x="106.7" y="133">PA13</text>
<text x="250" y="136.8">PB5</text>
<text x="250" y="134.3">PB4</text>
<text x="106.7" y="138.1">PA15</text>
<text x="250" y="139.4">PB6</text>
<text x="250" y="141.9">PB7</text>
<text x="249" y="149.5">PA15</text>
<text x="249" y="147">PA14</text>
<text x="249" y="144.4">PA13</text>
<text x="35.2" y="167.6" transform="rotate(-90 35.2 167.6)">BOOT0</text>
<text x="61.9" y="167.2" transform="rotate(-90 61.9 167.2)">RST_N</text>
</g>
<g font-size="1.8" fill="#0000c2">
<text x="169.9" y="55.1">3.3</text>
<text x="174.4" y="55.1">V</text>
<text x="177" y="55.1">LDO</text>
<text x="220.9" y="55">3.293</text>
<text x="227.6" y="55">V</text>
<text x="123.7" y="113.9">SPI1_SCK</text>
<text x="123.7" y="111.4">SPI1_NSS</text>
<text x="123.7" y="116.4">SPI1_MISO</text>
<text x="123.7" y="119">SPI1_MOSI</text>
<text x="236" y="132.3" transform="rotate(-90 236 132.3)">Port</text>
<text x="236" y="142.9" transform="rotate(-90 236 142.9)">Extension</text>
</g>
</svg>
